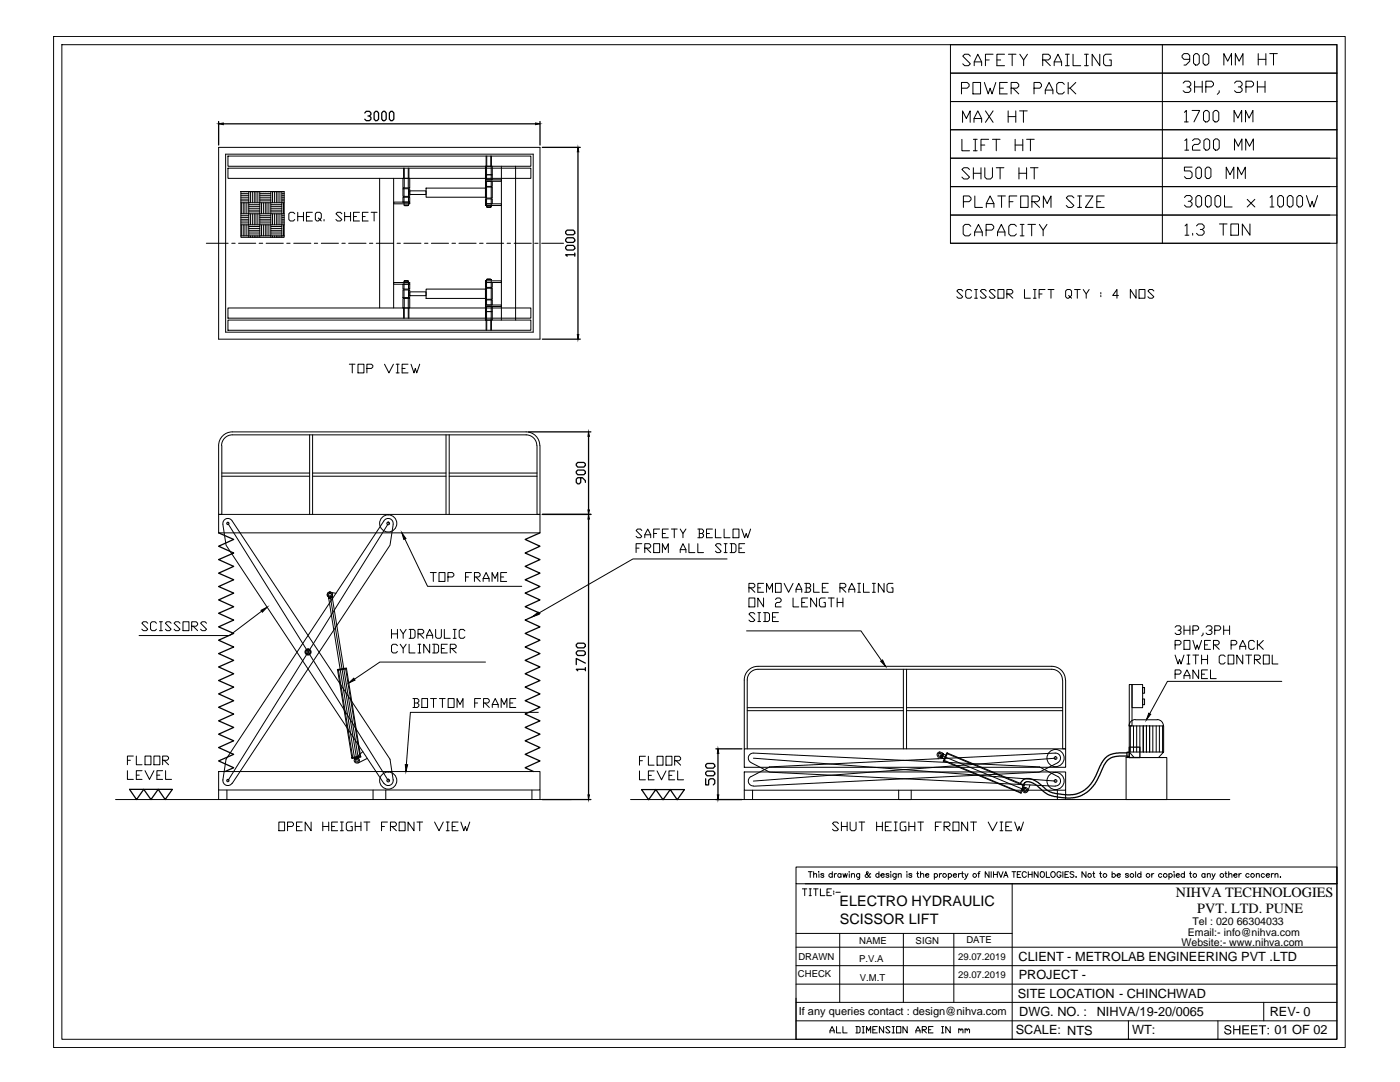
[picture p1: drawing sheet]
<svg xmlns="http://www.w3.org/2000/svg" width="279mm" height="216mm" viewBox="0 0 279 216" stroke-linecap="round" stroke-linejoin="round" font-family="sans-serif">
<!-- layer: 0 -->
<g fill="none" stroke="#000" stroke-width=".2">
<path d="M10.7 7.3h257.8v201.7h-257.8zM12.3 8.9h254.5v198.5h-254.5zM189.7 8.9h77.1v39.6h-77.1zM189.7 14.6h77.1M191.9 17.6h1.1l.4-.4v-.4l-.4-.3h-1.1v2.2M193.7 11.2l-.4-.4h-.8l-.4 .4 1.6 1.5-.4 .4h-.8l-.4-.4M194.2 16.5h1.5v2.2h-1.5zM194.4 13.1v-.8l.7-1.5 .8 1.5v.8M194.4 12.3h1.5M196.5 16.5l.7 2.2 .4-1.1 .4 1.1 .7-2.2M196.7 12h.7M198.2 10.8h-1.5v2.3"/>
<path d="M199 12h.7M199.5 17.6h.8M200.5 10.8h-1.5v2.3h1.5M201 16.5h-1.5v2.2h1.5M201.2 10.8h1.6M201.8 17.6h1.1l.4-.4v-.4l-.4-.3h-1.1v2.2M202 10.8v2.3M202.2 17.6l1.1 1.1M203.5 10.8l.8 1.2v1.1M205 10.8l-.7 1.2M206.4 17.6h1.1l.3-.4v-.4l-.3-.3h-1.1v2.2M208.1 12h1.1l.4-.4v-.4l-.4-.4h-1.1v2.3"/>
<path d="M208.5 12l1.1 1.1M208.6 18.7v-.7l.8-1.5 .7 1.5v.7M208.6 18h1.5M210.4 13.1v-.8l.7-1.5 .8 1.5v.8M210.4 12.3h1.5M212.4 16.8l-.4-.3h-.7l-.4 .3v1.6l.4 .3h.7l.4-.3M212.6 13.1h.8M212.6 10.8h.8M213 10.8v2.3M213.2 16.5v2.2M213.6 17.6l1.1 1.1M214.2 10.8v2.3h1.5"/>
<path d="M214.7 16.5l-1.1 1.1h-.4M216.4 13.1h.8M216.4 10.8h.8M216.8 10.8v2.3M219.5 10.8v2.3l-1.5-2.3v2.3M221.8 10.8h-1.2l-.4 .4v1.5l.4 .4h1.2v-1.1h-.4M232 8.9v39.6M236.1 16.6l.4-.4h.8l.3 .4v.4l-.3 .3h-.4M237.3 17.3l.3 .4v.4l-.3 .3h-.8l-.4-.3M237.4 11.8h-1.1l-.4-.3v-.4l.4-.4h.8l.3 .4v1.1l-.7 .8h-.4M238.2 11.1l.4-.4h.4l.3 .4v1.5l-.3 .4h-.4l-.4-.4zM238.4 16.2v2.2"/>
<path d="M238.4 17.3h1.5M239.9 16.2v2.2M240.1 11.1l.4-.4h.4l.3 .4v1.5l-.3 .4h-.4l-.4-.4zM240.7 17.3h1.1l.4-.3v-.4l-.4-.4h-1.1v2.2M243.3 18.1v.3l-.4 .4M244.2 13v-2.3l.8 1.5 .8-1.5v2.3M246.4 16.6l.3-.4h.8l.4 .4v.4l-.4 .3h-.4M246.5 13v-2.3l.8 1.5 .8-1.5v2.3M247.5 17.3l.4 .4v.4l-.4 .3h-.8l-.3-.3M248.7 17.3h1.1l.4-.3v-.4l-.4-.4h-1.1v2.2M250.9 17.3h1.6M250.9 16.2v2.2"/>
<path d="M251.1 10.7v2.3M251.1 11.8h1.5M252.5 16.2v2.2M252.6 10.7v2.3M253.4 10.7h1.5M254.2 10.7v2.3M43.6 29.4h64.2v38.3h-64.2zM45 30.8h61.4v35.5h-61.4zM45.5 31.1h60.4v2.1h-60.4zM45.5 33.6h60.4v2h-60.4zM48.1 38.2h8.6v9.2h-8.6zM48.1 38.3h8.6"/>
<path d="M48.1 39.7h1.5M48.1 39.4h1.5M48.1 39h1.5M48.1 38.6h1.5M48.2 38.2v.1M48.5 38.2v.1M48.9 38.2v.1M49.3 38.2v.1M49.6 38.2v9.2M50 38.3v2.2M50.4 38.3v2.2M50.7 38.3v2.2"/>
<path d="M51.1 38.3v2.2M51.5 38.3v2.2M51.8 38.2v9.2M51.8 39.7h2.2M51.8 39.4h2.2M51.8 39h2.2M51.8 38.6h2.2M52.2 38.2v.1M52.6 38.2v.1M52.9 38.2v.1M53.3 38.2v.1M53.7 38.2v.1"/>
<path d="M54 38.2v9.2M54.4 38.3v2.2M54.8 38.3v2.2M55.1 38.3v2.2M55.5 38.3v2.2M55.9 38.3v2.2M56.2 38.2v9.2M56.2 39.7h.5M56.2 39.4h.5M56.2 39h.5M56.2 38.6h.5M56.6 38.2v.1"/>
<path d="M75.8 35.6v25.9M78.6 35.6v25.9M80.4 37.7h1.4v1.5h-1.4zM80.4 35.6h1.4v1.9h-1.4zM80.4 39.4h1.4v.9h-1.4zM80.5 33.6v2M80.6 37.7v1.5M80.6 39.4v1.5M80.7 33.6v3.9M81.5 33.6v3.9M81.5 37.7v1.5M81.5 39.4v1.5"/>
<path d="M81.6 33.6v2M81.8 38.1h3.2v.7h-3.2zM85 37.5h11.9v1.9h-11.9zM96.9 37.3h1.3v2.2h-1.3zM96.9 35.9h3.2v.3h-3.2zM96.9 36.2h1.3v1h-1.3zM96.9 34.9h1.3v1h-1.3zM96.9 33.2h1.3v1.7h-1.3zM96.9 39.7h1.3v1h-1.3zM97 31.1v2.1M97.1 33.2v2.7M97.1 36.2v1"/>
<path d="M97.1 37.3v2.2M97.1 39.7v1.6M97.1 31.1v2.1M97.9 31.1v2.1M98 33.2v2.7M98 36.2v1M98 37.3v2.2M98 39.7v1.6M98.1 31.1v2.1M100.1 33.2v30.7M102.9 33.2v30.7M189.7 37.2h77.1"/>
<path d="M189.7 31.6h77.1M189.7 25.9h77.1M189.7 20.3h77.1M192 27.8v2.3h1.5M192.1 24.4v-2.3l.8 1.6 .7-1.6v2.3M193.5 33.8l-.4-.3h-.8l-.3 .3 1.5 1.5-.4 .4h-.8l-.3-.4M194.3 33.5v2.2M194.3 34.6h1.5M194.3 27.8h.7M194.3 30.1h.7M194.4 24.4v-.7l.7-1.6 .8 1.6v.7M194.4 23.7h1.5"/>
<path d="M194.5 39.1v2.3h1.6M194.6 27.8v2.3M195.8 33.5v2.2M195.8 28.9h.7M196.5 33.5v1.8l.4 .4h.8l.4-.4v-1.8M196.7 22.1l1.5 2.3M197.3 27.8h-1.5v2.3M198.1 27.8h1.5M198.2 22.1l-1.5 2.3M198.8 33.5h1.5M198.8 27.8v2.3M199.1 39.1h1.5"/>
<path d="M199.6 33.5v2.2M199.9 39.1v2.3M201.2 22.1v2.3M201.2 23.3h1.5M202.6 28.9h1.5M202.6 27.8v2.3M202.7 22.1v2.3M202.9 39.1h-1.5v2.3M203.4 34.6h1.5M203.4 33.5v2.2M203.5 22.1h1.5M203.7 39.1h1.5v2.3h-1.5z"/>
<path d="M204.1 27.8v2.3M204.2 22.1v2.3M204.9 33.5v2.2M204.9 27.8h1.5M205.6 33.5h1.6M205.6 27.8v2.3M206.4 33.5v2.2M214.3 39.5l-.4-.4h-.7l-.4 .4 1.5 1.5-.4 .4h-.7l-.4-.4M215.1 39.1h.7M215.5 39.1v2.3M216.6 39.1h1.5l-1.5 2.3h1.5M220.4 39.1h-1.5v2.3h1.5"/>
<path d="M236.4 39.4l.4-.4h.7l.4 .4v.4l-.4 .4h-.4M236.4 22.4l.4-.4v2.3M236.4 24.3h.7M236.5 28.1l.3-.4v2.3M236.5 30h.7M237.9 33.3h-1.5v.8h1.1l.4 .4v.7l-.4 .4h-.7l-.4-.4M237.9 22h1.5l-1.1 2.3M238 28.1l.4-.4h.7l.4 .4v.3l-.4 .4h-.7l-.4 .4v.8h1.5M238.7 39.4l.3-.4h.4l.4 .4v1.5l-.4 .4h-.4l-.3-.4zM238.7 33.7l.3-.4h.4l.4 .4v1.5l-.4 .4h-.4l-.3-.4zM240.2 22.4l.4-.4h.3l.4 .4v1.5l-.4 .4h-.3l-.4-.4zM240.3 28.1l.4-.4h.3l.4 .4v1.5l-.4 .4h-.3l-.4-.4z"/>
<path d="M240.5 33.7l.4-.4h.4l.4 .4v1.5l-.4 .4h-.4l-.4-.4zM240.6 39.4l.3-.4h.4l.4 .4v1.5l-.4 .4h-.4l-.3-.4zM242.1 22.4l.4-.4h.4l.3 .4v1.5l-.3 .4h-.4l-.4-.4zM242.2 28.1l.4-.4h.3l.4 .4v1.5l-.4 .4h-.3l-.4-.4zM242.5 39.4l.4-.4h.3l.4 .4v1.5l-.4 .4h-.3l-.4-.4zM244.4 39v2.3h1.5M244.7 35.6v-2.3l.8 1.6 .7-1.6v2.3M246.3 24.3v-2.3l.7 1.6 .8-1.6v2.3M246.4 30v-2.3l.7 1.5 .7-1.5v2.3M247 35.6v-2.3l.8 1.6 .7-1.6v2.3M248.6 24.3v-2.3l.7 1.6 .7-1.6v2.3M248.6 30v-2.3l.8 1.5 .7-1.5v2.3"/>
<path d="M248.9 39.8l1.5 1.5M250.4 39.8l-1.5 1.5M253.5 39.4l.4-.4v2.3M255 39.4l.4-.4h.4l.3 .4v1.5l-.3 .4h-.4l-.4-.4zM256.9 39.4l.4-.4h.4l.3 .4v1.5l-.3 .4h-.4l-.4-.4zM258.8 39.4l.4-.4h.4l.4 .4v1.5l-.4 .4h-.4l-.4-.4zM260.7 39l.8 2.3 .4-1.1 .3 1.1 .8-2.3M41.2 48.5h4.3M46.3 48.5h.6M47.6 48.5h3.4M48.1 40.5h8.6M48.1 42.7h8.6"/>
<path d="M48.1 44.9h8.6M48.1 47.1h8.6M48.1 40.1h1.5M48.1 44.5h1.5M48.1 44.1h1.5M48.1 43.8h1.5M48.1 43.4h1.5M48.1 43h1.5M48.2 40.5v2.2M48.2 44.9v2.2M48.5 40.5v2.2M48.5 44.9v2.2"/>
<path d="M48.9 40.5v2.2M48.9 44.9v2.2M49.3 40.5v2.2M49.3 44.9v2.2M49.6 42.3h2.2M49.6 46.7h2.2M49.6 41.9h2.2M49.6 46.3h2.2M49.6 41.6h2.2M49.6 46h2.2M49.6 41.2h2.2M49.6 45.6h2.2"/>
<path d="M49.6 40.8h2.2M49.6 45.2h2.2M50 42.7v2.2M50 47.1v.3M50.4 42.7v2.2M50.4 47.1v.3M50.7 42.7v2.2M50.7 47.1v.3M51.1 42.7v2.2M51.1 47.1v.3M51.5 42.7v2.2M51.5 47.1v.3"/>
<path d="M51.7 48.5h.7M51.8 40.1h2.2M51.8 44.5h2.2M51.8 44.1h2.2M51.8 43.8h2.2M51.8 43.4h2.2M51.8 43h2.2M52.2 40.5v2.2M52.2 44.9v2.2M52.6 40.5v2.2M52.6 44.9v2.2M52.9 40.5v2.2"/>
<path d="M52.9 44.9v2.2M53.1 48.5h3.4M53.3 40.5v2.2M53.3 44.9v2.2M53.7 40.5v2.2M53.7 44.9v2.2M54 42.3h2.2M54 46.7h2.2M54 41.9h2.2M54 46.3h2.2M54 41.6h2.2M54 46h2.2"/>
<path d="M54 41.2h2.2M54 45.6h2.2M54 40.8h2.2M54 45.2h2.2M54.4 42.7v2.2M54.4 47.1v.3M54.8 42.7v2.2M54.8 47.1v.3M55.1 42.7v2.2M55.1 47.1v.3M55.5 42.7v2.2M55.5 47.1v.3"/>
<path d="M55.9 42.7v2.2M55.9 47.1v.3M56.2 40.1h.5M56.2 44.5h.5M56.2 44.1h.5M56.2 43.8h.5M56.2 43.4h.5M56.2 43h.5M56.6 40.5v2.2M56.6 44.9v2.2M57.2 48.5h.7M58.6 48.5h3.4"/>
<path d="M58.8 42.7l-.3-.3h-.6l-.3 .3v1.1l.3 .3h.6l.3-.3M59.4 42.4v1.7M59.4 43.2h1.2M60.6 42.4v1.7M61.2 43.2h.6M62.3 42.4h-1.1v1.7h1.1M62.7 48.5h.7M63.5 43.5l.3 .3-.3 .3h-.3l-.3-.3v-1.1l.3-.3h.6l.3 .3v.8l-.3 .3 .3 .3M64.1 48.5h3.4M64.7 43.8v.3M68.2 42.7l-.3-.3h-.6l-.3 .3 1.2 1.1-.3 .3h-.6l-.3-.3M68.2 48.5h.7"/>
<path d="M68.8 43.2h1.2M68.8 42.4v1.7M69.6 48.5h3.5M70 42.4v1.7M70.6 43.2h.5M71.7 42.4h-1.1v1.7h1.1M72.3 43.2h.6M73.5 42.4h-1.2v1.7h1.2M73.7 48.5h.7M74.1 42.4h1.2M74.7 42.4v1.7M75.1 48.5h3.4"/>
<path d="M78.6 40.3h3.2v.4h-3.2zM78.6 56.4h3.2v.3h-3.2zM79.2 48.5h.7M80.4 57.9h1.4v1.5h-1.4zM80.4 59.5h1.4v2h-1.4zM80.4 56.7h1.4v1h-1.4zM80.6 48.5h3.4M80.6 40.9h.9l-.1 .1h-.6zM80.6 56.1l.2-.1h.6l.1 .1zM80.6 56.1v1.6M80.6 57.9v1.5M80.7 59.5v4"/>
<path d="M81.5 59.5v4M81.5 56.1v1.6M81.5 57.9v1.5M81.8 58.2h3.2v.8h-3.2zM84.7 48.5h.7M85 57.7h11.9v1.8h-11.9zM86.1 48.5h3.4M90.2 48.5h.7M91.6 48.5h3.4M95.7 48.5h.7M96.9 40.7h3.2v.3h-3.2zM96.9 57.5h1.3v2.2h-1.3z"/>
<path d="M96.9 59.8h1.3v1.1h-1.3zM96.9 56h3.2v.4h-3.2zM96.9 56.4h1.3v.9h-1.3zM97.1 41.3h.9l-.1 .1h-.7zM97.1 55.8l.1-.1 .8 .1zM97.1 55.8v1.5M97.1 57.5v2.2M97.1 59.8v1.1M97.1 48.5h3.4M98 55.8v1.5M98 57.5v2.2M98 59.8v1.1"/>
<path d="M101.2 48.5h.7M102.6 48.5h3.4M106.7 48.5h.7M108.1 48.5h4.4M189.7 48.5h75.7M189.7 42.9h77.1M192.1 58.1l-.3-.3h-.6l-.2 .3 1.1 1.1-.3 .3h-.6l-.2-.3M192.3 40.2h1.1l.4-.3v-.4l-.4-.4h-1.1v2.3M193.7 45.2l-.3-.4h-.8l-.4 .4v1.5l.4 .4h.8l.3-.4M193.9 58.1l-.3-.3h-.6l-.3 .3v1.1l.3 .3h.6l.3-.3M194.5 47.1v-.8l.8-1.5 .7 1.5v.8M194.5 46.3h1.5"/>
<path d="M194.5 57.8h.6M194.5 59.5h.6M194.8 57.8v1.7M196.8 45.9h1.1l.4-.4v-.3l-.4-.4h-1.1v2.3M196.8 41.4v-.8l.8-1.5 .8 1.5v.8M196.8 58.1l-.3-.3h-.6l-.2 .3 1.1 1.1-.3 .3h-.6l-.2-.3M196.8 40.6h1.6M198.6 58.1l-.3-.3h-.6l-.3 .3 1.2 1.1-.3 .3h-.6l-.3-.3M199.1 47.1v-.8l.7-1.5 .8 1.5v.8M199.1 46.3h1.5M199.2 57.8h1.1v1.7h-1.1zM200.9 58.7h.9l.3-.3v-.3l-.3-.3h-.9v1.7"/>
<path d="M201.2 58.7l.9 .8M201.4 40.2h.8M202.8 45.2l-.3-.4h-.8l-.4 .4v1.5l.4 .4h.8l.3-.4M203.6 47.1h.8M203.6 44.8h.8M204 44.8v2.3M204.5 57.8v1.7h1.1M205.1 44.8h1.6M205.9 44.8v2.3M205.9 40.2h1.2l.4-.3v-.4l-.4-.4h-1.2v2.3M206.2 57.8h.6M206.2 59.5h.6"/>
<path d="M206.3 40.2l1.2 1.2M206.5 57.8v1.7M207.4 58.7h.6M207.4 44.8l.8 1.1v1.2M208.2 41.4v-2.3l.8 1.5 .7-1.5v2.3M208.6 57.8h-1.2v1.7M208.9 44.8l-.7 1.1M209.2 57.8h1.1M209.7 57.8v1.7M213.3 59l.3 .2-.3 .3h-.3l-.3-.3v-1.1l.3-.3h.6l.3 .3v.9l-.3 .2 .3 .3M214.4 57.8h1.2M215 57.8v1.7"/>
<path d="M215.1 41.4h.7M216.2 57.8l.6 .9v.8M217.4 57.8l-.6 .9M218.9 40.2h.8M219.7 58.4v.3M219.7 59v.2M223.2 59h-1.1l.8-1.2v1.7M226.7 57.8v1.7l-1.1-1.7v1.7M227.3 57.8h1.2v1.7h-1.2zM230.3 58.1l-.3-.3h-.6l-.3 .3 1.2 1.1-.3 .3h-.6l-.3-.3M236.5 45.1l.4-.4v2.2M236.5 46.9h.8"/>
<path d="M237.5 40.2l.4 .3v.4l-.4 .4h-.7l-.4-.4M238 46.6v.3M238.8 45.1l.4-.4h.7l.4 .4v.4l-.4 .3h-.3M239.9 45.8l.4 .4v.4l-.4 .3h-.7l-.4-.3M243.4 44.7h1.5M244.1 44.7v2.2M245.6 44.7h1.6v2.2h-1.6zM249.5 44.7v2.2l-1.6-2.2v2.2M253.5 41.3h.7M45.5 63.9h60.4v2h-60.4zM45.5 61.5h60.4v2h-60.4zM69.7 72.7h1.2"/>
<path d="M70.3 72.7v1.7M71.4 72.7h1.2v1.7h-1.2zM73.2 73.5h.9l.3-.3v-.3l-.3-.2h-.9v1.7M76.7 72.7l.9 1.7 .9-1.7M79.1 72.7h.6M79.1 74.4h.6M79.4 72.7v1.7M80.2 73.5h.6M80.5 61.5v2M81.4 72.7h-1.2v1.7h1.2M81.6 61.5v2M82 72.7l.6 1.7 .3-.9 .3 .9 .6-1.7"/>
<path d="M96.9 60.9h3.2v.3h-3.2zM96.9 61.2h1.3v1h-1.3zM96.9 62.2h1.3v1.7h-1.3zM97 63.9v2M97.1 61.2v2.7M97.1 63.9v2M97.9 63.9v2M98 61.2v2.7M98.1 63.9v2M44.3 95h17.5M44.3 94.4h17.5M46.4 86.2a2.73 2.73 0 0 0-2.8 2.7v13.7h.7v-13.7"/>
<path d="M46.4 86.8a2.14 2.14 0 0 0-2.2 2.1M46.4 86.2h58.6M46.4 86.8h58.6M61.8 86.8v15.8M62.4 95h26.6M62.4 94.4h26.6M62.4 86.8v15.8M89 86.8v15.8M89.6 95h17.6M89.6 94.4h17.6M89.6 86.8v15.8M105 86.2a2.73 2.73 0 0 1 2.7 2.7"/>
<path d="M105 86.8a2.14 2.14 0 0 1 2.1 2.1M107.2 88.9v13.7h.6v-13.7M43.6 102.6h64.2v3.7h-64.2zM44.5 104.6l.6 4.2 31.5 47.5M45.5 104.5l32 51.3M46.3 103.9a.99 .99 0 0 0-1.2-.4 .99 .99 0 0 0-.6 1.1M46.3 104l31.5 47.5 .7 4.1M65.6 119.2h.1M65.6 119.2l.7 .4M65.6 119.2l5.1 31.9M65.6 119.3h.2M65.7 119.2l-.1 .1"/>
<path d="M65.9 118.7l5.3 33.1M65.9 119.2l-.1 .1M65.9 119.2h.1M65.9 118.2l1.1 .2M66 119.2h.1M66.1 119.2h.1M66.1 119.2l.2-.2 5.1 31.9M66.2 119.2l.1-.1zM66.2 119.1v.1M66.2 119.2h.1M66.3 119.1l-.1 .1M66.3 119.2h-.7"/>
<path d="M76.6 104l-31.5 47.5-.6 4.1M76.6 103.9a.99 .99 0 0 1 1.2-.4 .99 .99 0 0 1 .7 1.1M77.5 104.5l-32 51.3M78.5 104.6l-.7 4.2-31.5 47.5M80.8 107.6l4.5 9.4h18.8M85.9 114.2h1.2M86.5 114.2v1.8M87.6 114.2h1.2v1.8h-1.2zM89.4 115.1h.9l.3-.3v-.3l-.3-.3h-.9v1.8M92.9 115.1h.6M94.1 114.2h-1.2v1.8M94.7 115.1h.8l.3-.3v-.3l-.3-.3h-.8v1.8"/>
<path d="M95 115.1l.8 .9M96.4 116v-.6l.6-1.2 .6 1.2v.6M96.4 115.4h1.2M98.2 116v-1.8l.6 1.2 .5-1.2v1.8M99.9 115.1h.6M101.1 114.2h-1.2v1.8h1.2M126.9 109.4h.6M128.1 105.9l-.3-.3h-.6l-.3 .3 1.2 1.1-.3 .3h-.6l-.3-.3M128.1 108.5h-1.2v1.8M128.7 107.3v-.6l.6-1.1 .6 1.1v.6M128.7 109.4h.9l.3-.3v-.3l-.3-.3h-.9v1.8M128.7 106.7h1.2"/>
<path d="M129 109.4l.9 .9M130.5 108.5h1.1v1.8h-1.1zM130.5 106.5h.5M131.6 105.6h-1.1v1.7M132.2 110.3v-1.8l.6 1.2 .6-1.2v1.8M132.2 106.5h.6M133.4 105.6h-1.2v1.7h1.2M134 105.6h1.2M134.6 105.6v1.7M135.7 105.6l.6 .9v.8M135.7 110.3v-.6l.6-1.2 .6 1.2v.6M135.7 109.7h1.2"/>
<path d="M136.9 105.6l-.6 .9M137.5 108.5v1.8h1.2M139.3 105.6h.8l.3 .3v.3l-.3 .3M139.3 108.5v1.8h1.1M139.6 106.5h.5l.3 .2v.3l-.3 .3h-.8M139.6 105.6v1.7M141 106.5h.6M142.2 105.6h-1.2v1.7h1.2M142.8 105.6v1.7h1.1M143.9 108.8l-.2-.3h-.6l-.3 .3 1.1 1.2-.2 .3h-.6l-.3-.3M144.5 105.6v1.7h1.2M144.5 108.5h.6"/>
<path d="M144.5 110.3h.6M144.8 108.5v1.8M145.1 111.5h-18.8l-18.8 10.9M145.7 108.5h.9l.3 .3v1.2l-.3 .3h-.9M146 108.5v1.8M146.3 105.6h1.2v1.7h-1.2zM147.5 109.4h.5M148 105.6l.6 1.7 .3-.8 .3 .8 .6-1.7M148.6 108.5h-1.1v1.8h1.1M149.5 117.3h.9l.3-.3v-.3l-.3-.3h-.9v1.8M149.5 119.3h1.2v1.8h-1.2zM149.8 117.3l.9 .9"/>
<path d="M151.2 117.3h.6M152.4 116.4h-1.2v1.8h1.2M152.4 119.3v1.8l-1.2-1.8v1.8M153 118.2v-1.8l.6 1.2 .6-1.2v1.8M154.8 116.4h1.1v1.8h-1.1zM154.8 119.6l.3-.3h.5l.3 .3v.3l-.3 .3h-.5l-.3 .3v.6h1.1M156.5 116.4l.9 1.8 .9-1.8M158.3 119.3v1.8h1.1M158.9 118.2v-.6l.5-1.2 .6 1.2v.6M158.9 117.6h1.1M160.6 116.4h.9l.3 .3v.3l-.3 .3M160.9 117.3h.6l.3 .3v.3l-.3 .3h-.9"/>
<path d="M160.9 116.4v1.8M161.2 119.3h-1.2v1.8h1.2M162.4 116.4v1.8h1.1M163 119.3v1.8l-1.2-1.8v1.8M164.1 117.3h.6M164.7 119.3h-.9l-.3 .3v1.2l.3 .3h.9v-.9h-.3M165.3 116.4h-1.2v1.8h1.2M165.3 119.3h1.2M165.9 119.3v1.8M167.1 119.3v1.8M167.6 117.3h.9l.3-.3v-.3l-.3-.3h-.9v1.8M167.9 117.3l.9 .9"/>
<path d="M168.2 119.3v1.8M169.4 118.2v-.6l.6-1.2 .6 1.2v.6M169.4 117.6h1.2M171.2 118.2h.5M171.2 116.4h.5M171.4 116.4v1.8M172.3 116.4v1.8h1.2M174.1 118.2h.6M174.1 116.4h.6M174.4 116.4v1.8M176.4 116.4v1.8l-1.1-1.8v1.8M178.2 116.4h-.9l-.3 .3v1.2l.3 .3h.9v-.9h-.3"/>
<path d="M29.5 124.4l-.3-.3h-.6l-.3 .3 1.2 1.1-.3 .3h-.6l-.3-.3M31.2 124.4l-.3-.3h-.6l-.3 .3v1.1l.3 .3h.6l.3-.3M31.8 124.1h.6M31.8 125.8h.6M32.1 124.1v1.7M34.1 124.4l-.2-.3h-.6l-.3 .3 1.1 1.1-.2 .3h-.6l-.3-.3M35.9 124.4l-.3-.3h-.6l-.3 .3 1.2 1.1-.3 .3h-.6l-.3-.3M36.5 124.1h1.2v1.7h-1.2zM38.3 125h.8l.3-.3v-.3l-.3-.3h-.8v1.7M38.6 125l.8 .8M41.2 124.4l-.3-.3h-.6l-.3 .3 1.2 1.1-.3 .3h-.6l-.3-.3M52.2 121.9l-6.4 4.9h-18"/>
<path d="M67.3 133.6l1.9-.3v.2l-1.8 .3zM67.4 133.8l2.8 17.4M67.5 133.8l2.9 17.4M69 133.5l2.8 17.4M69.2 133.5l2.8 17.4M78.1 125.6v1.8M78.1 126.5h1.2M79.3 128.8l-.3-.2h-.6l-.3 .2v1.2l.3 .3h.6l.3-.3M79.3 125.6v1.8M79.9 125.6l.6 .9v.9M79.9 128.6l.6 .8v.9M81.1 125.6l-.6 .9"/>
<path d="M81.1 128.6l-.6 .8M81.6 125.6h.9l.3 .3v1.2l-.3 .3h-.9M81.6 128.6v1.7h1.2M81.9 125.6v1.8M82.4 139.4h.9l.3 .3v.3l-.3 .3M82.7 139.4v1.8M83.4 126.5h.9l.3-.3v-.3l-.3-.3h-.9v1.8M83.4 128.6h.6M83.4 130.3h.6M83.7 126.5l.9 .9M83.7 128.6v1.7M84.2 139.4h1.1v1.8h-1.1z"/>
<path d="M85.2 127.4v-.6l.6-1.2 .5 1.2v.6M85.2 126.8h1.1M85.8 128.6v1.7l-1.2-1.7v1.7M85.9 139.4h1.2M86.3 128.6h.9l.3 .2v1.2l-.3 .3h-.9M86.5 139.4v1.8M86.6 128.6v1.7M86.9 125.6v1.5l.3 .3h.6l.3-.3v-1.5M87.7 139.4h1.1M88.1 129.4h.6M88.3 139.4v1.8M88.7 125.6v1.8h1.2"/>
<path d="M89.3 128.6h-1.2v1.7h1.2M89.4 139.4h1.2v1.8h-1.2zM89.9 129.4h.8l.3-.3v-.3l-.3-.2h-.8v1.7M90.2 129.4l.8 .9M90.5 125.6h.5M90.5 127.4h.5M90.7 125.6v1.8M92.8 125.9l-.3-.3h-.6l-.3 .3v1.2l.3 .3h.6l.3-.3M95.9 139.4h-1.2v1.8M96.9 132.1h-21.1l-5.1 3.4M102.9 139.4h-1.1v1.8h1.1M149 125.9h22.8l4.1 5.9"/>
<path d="M150.7 122.5l-.3-.3h-.6l-.3 .3 1.2 1.2-.3 .3h-.6l-.3-.3M151.2 122.2h.6M151.2 124h.6M151.5 122.2v1.8M152.4 122.2h.9l.3 .3v1.2l-.3 .3h-.9M152.7 122.2v1.8M154.2 123.1h.6M155.3 122.2h-1.1v1.8h1.1M160 120.2h.6M167.1 120.2h1.1M180.3 133.5v15.9M180.9 133.5v15.9"/>
<path d="M212 135.7a2.14 2.14 0 0 0-2.1-2.2h-58.6a2.14 2.14 0 0 0-2.2 2.2v13.7M212.1 135.7v13.7h.6v-13.7M212.6 135.7a2.73 2.73 0 0 0-2.7-2.7h-58.6a2.73 2.73 0 0 0-2.8 2.7v13.7M225.4 136.6h.5v8.3h-.5zM225.9 136.6h2.1v4.6h-2.1zM228 137.2h.4v1.1h-.4zM228 139.5h.4v1.1h-.4zM234.5 125.2l.3-.3h.6l.3 .3v.3l-.3 .3h-.3M234.5 128.7h.9l.3-.3v-.3l-.3-.3h-.9v1.8M234.5 130.7l.6 1.8 .3-.9 .3 .9 .6-1.8M234.5 134.5h.9l.3-.3v-.3l-.3-.2h-.9v1.7M235.4 125.8l.3 .2v.3l-.3 .3h-.6l-.3-.3"/>
<path d="M236.3 127.8h1.2v1.8h-1.2zM236.3 135.4v-.6l.6-1.1 .6 1.1v.6M236.3 124.9v1.7M236.3 125.8h1.2M236.3 134.8h1.2M236.9 130.7h.6M236.9 132.5h.6M237.2 130.7v1.8M237.5 124.9v1.7M238.1 125.8h.8l.3-.3v-.3l-.3-.3h-.8v1.7M238.1 127.8l.5 1.8 .3-.9 .3 .9 .6-1.8M238.1 130.7h1.1"/>
<path d="M238.6 130.7v1.8M239.2 133.7v1.7l-1.1-1.7v1.7M239.8 130.7v1.8M239.8 131.6h1.2M239.8 134.5h.6M240.1 126.3v.3l-.3 .3M240.4 128.7h.6M240.7 125.2l.3-.3h.6l.3 .3v.3l-.3 .3h-.3M241 133.7h-1.2v1.7h1.2M241 130.7v1.8M241.6 125.8l.3 .2v.3l-.3 .3h-.6l-.3-.3M241.6 127.8h-1.2v1.8h1.2"/>
<path d="M241.6 133.7v1.7h1.1M242.2 128.7h.8l.3-.3v-.3l-.3-.3h-.8v1.8M242.4 125.8h.9l.3-.3v-.3l-.3-.3h-.9v1.7M242.4 128.7l.9 .9M244.2 125.8h1.2M244.2 124.9v1.7M244.5 131l-.3-.3h-.6l-.3 .3v1.2l.3 .3h.6l.3-.3M245.1 130.7h1.1v1.8h-1.1zM245.4 124.9v1.7M245.7 128.7h.8l.3-.3v-.3l-.3-.3h-.8v1.8M247.4 129.6v-.6l.6-1.2 .6 1.2v.6M247.4 129h1.2"/>
<path d="M248 130.7v1.8l-1.2-1.8v1.8M248.6 130.7h1.2M249.2 130.7v1.8M250.3 128.1l-.2-.3h-.6l-.3 .3v1.2l.3 .3h.6l.2-.3M250.3 131.6h.9l.3-.3v-.3l-.3-.3h-.9v1.8M250.6 131.6l.9 .9M250.9 127.8v1.8M251.2 128.7l.9 .9M252.1 127.8l-.9 .9h-.3M252.1 130.7h1.2v1.8h-1.2zM253.9 130.7v1.8h1.1M255.8 136h-22.8l-3.6 6.4"/>
<path d="M23.1 159.5h90.9M25.4 153.8v1.7h1.2M25.4 151.7h.6M26.6 150.9h-1.2v1.7M27.2 150.9v1.7h1.1M27.2 154.7h.6M28.3 153.8h-1.1v1.7h1.1M28.9 150.9h1.2v1.7h-1.2zM28.9 153.8l.9 1.7 .9-1.7M30.7 150.9h1.2v1.7h-1.2zM31.3 154.7h.6M32.5 151.7h.8l.3-.3v-.3l-.3-.2h-.8v1.7"/>
<path d="M32.5 153.8h-1.2v1.7h1.2M32.8 151.7l.8 .9M33 153.8v1.7h1.2M43.6 154h64.2v3.6h-64.2zM43.6 157.7v1.8M44.5 155.6a.99 .99 0 0 0 .6 1.1 .99 .99 0 0 0 1.2-.4M45.3 157.7v1.8M70.2 151.2l1.8-.3v.2l-1.8 .3zM70.8 151.4h.1M70.8 151.2v.2M70.8 151.2v.1M70.9 151.2l-.1 .1"/>
<path d="M70.9 151.2l-.1 .2 .1-.2M70.9 151.3h.1M70.9 151.2h.1M71.1 151.2h.1M71.3 151.2h-.1M71.4 151.2h-.1M71.4 151.2h.1M71.4 151.2l.1 .1M71.5 151.2v.1M71.5 151.3h.1M72.4 150l-1.5 1.3v-.1M73.3 151.3l-1.9 1"/>
<path d="M74.5 157.7v1.8M77 157.7v1.8M78.5 155.6a.99 .99 0 0 1-.7 1.1 .99 .99 0 0 1-1.2-.4M82.7 140.3h.6l.3 .3v.3l-.3 .3h-.9M91.2 141.2v-1.8l.6 1.2 .6-1.2v1.8M94.7 140.3h.6M96.5 140.3h.9l.2-.3v-.3l-.2-.3h-.9v1.8M96.8 140.3l.8 .9M98.2 141.2v-.6l.6-1.2 .6 1.2v.6M98.2 140.6h1.2M100 141.2v-1.8l.6 1.2 .6-1.2v1.8M101.8 140.3h.5"/>
<path d="M106.2 157.7v1.8M107.4 142.1h-25.5l-.8 10.5M107.8 157.7v1.8M125.8 159.5h119.6M127.6 153.8v1.8h1.2M127.6 151.8h.6M128.8 150.9h-1.2v1.8M129.4 150.9v1.8h1.1M129.4 154.7h.6M130.5 153.8h-1.1v1.8h1.1M131.1 150.9h1.2v1.8h-1.2zM131.1 153.8l.9 1.8 .9-1.8"/>
<path d="M132.9 150.9h1.2v1.8h-1.2zM133.5 154.7h.6M134.6 151.8h.9l.3-.3v-.3l-.3-.3h-.9v1.8M134.6 153.8h-1.1v1.8h1.1M134.9 151.8l.9 .9M135.2 153.8v1.8h1.2M148.5 154h64.2v3.7h-64.2zM148.5 149.4h64.2v3.7h-64.2zM148.5 157.7v1.8M149.1 141.8h31.2M149.1 141.2h31.2M149.9 152.1a.99 .99 0 0 1-.5-1.1 .99 .99 0 0 1 1-.7l57 2.7 3.7 2"/>
<path d="M149.9 152.2l3.7 1.9 57 2.8M150.2 157.7v1.8M150.4 151.3l60.3 4.6M179.4 157.7v1.8M180.9 141.8h31.2M180.9 141.2h31.2M181.8 157.7v1.8M187.2 151.4h.1M187.6 150.6l17 7.1M187.8 151.1h.1M187.8 151.1l.7 .3M187.9 151h.1"/>
<path d="M187.9 151v.1l.1-.1M187.9 151.1h.1M188 150.9h.1M188.1 150.4h.1M188.1 150.8h.1M188.1 150.9h.1M188.1 150.9l-.2 .2 .1-.2M188.1 150.9h-.1M188.1 150.4l.7 .3M188.1 150.7h.1M188.1 150.7v.1M188.2 150.4l-.1 .1"/>
<path d="M188.2 150.5v.1M188.2 150.5l-.3 .6M188.5 151.8l15.2 6.3M189 150.2h.1l-.7 1.7h-.2zM189 150.4l15.2 6.3M189.1 150.3l15.4 6.4-.7 1.6-15.4-6.4M204.1 156.5v1.2M204.3 156.6l-.7 1.6M205.6 156.6l-.5 1.2M210.7 151.3l-60.3 4.6M211 157.7v1.8M211.1 152.1a1 1 0 0 0 .5-1.1 1 1 0 0 0-1-.7l-57 2.7-3.7 2a.99 .99 0 0 0-.5 1.1 .99 .99 0 0 0 1 .7"/>
<path d="M211.1 155a.99 .99 0 0 1 .5 1.1 .99 .99 0 0 1-1 .7M211.1 152.2l-3.7 1.9-57 2.8M212.7 157.7v1.8M224.7 151.2h8.2v8.3h-8.2zM225.4 150.1h6.8l-1 1.1M225.4 144.9v5.2M225.4 144.9h6.8v5.2M225.4 150.1l.9 1.1M225.4 151.2h6.8M225.6 144.9v5.2M226.2 144.9v5.2M226.6 143.6a1.25 1.25 0 0 0-1.3 1.2"/>
<path d="M226.6 143.6h4.4M226.9 144.9v5.2M227.5 144.9v5.2M228.2 150.1v-5.2v5.2M228.8 150.1v-5.2v5.2M229.4 150.1v-5.2v5.2M230.1 144.9v5.2M230.7 144.9v5.2M230.9 143.6a1.25 1.25 0 0 1 1.3 1.2M231.4 144.9v5.2M232 144.9v5.2M55.7 164h1.1v1.8h-1.1z"/>
<path d="M57.4 164.9h.9l.3-.3v-.3l-.3-.3h-.9v1.8M59.2 164.9h.6M60.3 164h-1.1v1.8h1.1M62.1 164v1.8l-1.2-1.8v1.8M64.4 164.9h1.2M64.4 164v1.8M65.6 164v1.8M66.2 164.9h.6M67.4 164h-1.2v1.8h1.2M67.9 165.8h.6M67.9 164h.6M68.2 164v1.8"/>
<path d="M70.3 164h-.9l-.3 .3v1.2l.3 .3h.9v-.9h-.3M70.9 164.9h1.1M70.9 164v1.8M72 164v1.8M72.6 164h1.2M73.2 164v1.8M76.1 164.9h.6M77.3 164h-1.2v1.8M77.9 164.9h.9l.3-.3v-.3l-.3-.3h-.9v1.8M78.2 164.9l.9 .9M79.7 164h1.1v1.8h-1.1zM82.6 164v1.8l-1.2-1.8v1.8"/>
<path d="M83.2 164h1.2M83.8 164v1.8M86.7 164l.9 1.8 .9-1.8M89.1 165.8h.5M89.1 164h.5M89.4 164v1.8M90.2 164.9h.6M91.4 164h-1.2v1.8h1.2M92 164l.6 1.8 .3-.9 .3 .9 .6-1.8M158.9 173h107.9v3.3h-107.9zM160.1 177.4h.9M160.6 177.4v1.3"/>
<path d="M160.7 176.3h106.1M161.3 173.9h.8M161.5 177.4h.4M161.5 178.7h.4M161.7 173.9v1.2M161.7 177.4v1.3M162.4 174.5l.2-.2 .3 .1 .1 .7M162.4 173.9v1.2M162.4 177.4h.9M162.8 177.4v1.3M163.4 174h.1zM163.4 174.4v.7"/>
<path d="M163.7 177.4v1.3h.9M164.4 174.5l-.2-.2-.3 .1v.2l.5 .1v.2l-.2 .2-.4-.2M165 178h.5M165.9 177.4h-.9v1.3h.9M166.1 174.5a.38 .38 0 0 0-.6-.1 .38 .38 0 0 0 0 .6 .38 .38 0 0 0 .6-.1M166.1 173.9v1.2M166.4 177.8v.2M166.4 178.3v.2M166.5 174.3v.8M166.8 178h.9M166.9 174.3l-.2 .1-.2 .2M167.3 164.3l-.3-.3h-.6l-.3 .3 1.2 1.2-.3 .3h-.6l-.3-.3"/>
<path d="M167.8 174.5a.36 .36 0 0 0-.5-.1 .36 .36 0 0 0 0 .6 .36 .36 0 0 0 .5-.1M167.8 174.3v.8M167.9 164.9h1.2M167.9 164v1.8M168.2 174.3l.2 .8 .3-.8 .2 .8 .2-.8M169.1 164v1.8M169.4 174h.1M169.5 174.4v.7M169.7 164v1.5l.3 .3h.5l.3-.3v-1.5M169.9 174.5l.3-.2 .3 .1v.7M169.9 174.3v.8M171.4 164h1.2"/>
<path d="M171.6 174.3l-.1 1-.4 .1M171.6 174.5a.36 .36 0 0 0-.6-.1 .36 .36 0 0 0 0 .6 .36 .36 0 0 0 .6-.1M172 164v1.8M173.8 174.4l-.2-.1a.71 .71 0 0 1-.9 .7v-.4l.6-.4-.2-.3-.2 .2 .1 .3 .5 .6 .2 .1 .1-.2M174.9 164.9h1.2M174.9 164v1.8M175.4 174.5a.36 .36 0 0 0-.5-.1 .36 .36 0 0 0 0 .6 .36 .36 0 0 0 .5-.1M175.4 173.9v1.2M175.8 174.6h.7a.36 .36 0 0 0-.6-.2 .36 .36 0 0 0 .1 .6l.3 .1 .2-.2M176.1 164v1.8M176.7 164.9h.6M177.4 174.5l-.2-.2-.3 .1v.2l.5 .1v.2l-.2 .2-.4-.2"/>
<path d="M177.7 174h.1M177.8 174.4v.7M177.9 164h-1.2v1.8h1.2M178.5 165.8h.6M178.5 164h.6M178.8 164v1.8M178.8 174.3v.9l-.1 .2h-.4M178.8 174.5a.38 .38 0 0 0-.5-.1 .38 .38 0 0 0 0 .6 .38 .38 0 0 0 .5-.1M179.3 174.5l.3-.2 .2 .1 .1 .7M179.3 174.3v.8M180.8 164h-.9l-.3 .3v1.2l.3 .3h.9v-.9h-.3M181 174h.1"/>
<path d="M181 174.4v.7M181.4 164.9h1.2M181.4 164v1.8M182 174.5l-.2-.2-.4 .1v.2l.5 .1 .1 .2-.2 .2-.4-.2M182.6 164v1.8M183 174.3h.3M183.1 173.9v1l.3 .2M183.2 164h1.1M183.7 174.5l.3-.2 .3 .1v.7M183.7 173.9v1.2M183.8 164v1.8M184.7 174.6l.7-.1a.35 .35 0 0 0-.6-.1 .35 .35 0 0 0 0 .6 .35 .35 0 0 0 .6-.1"/>
<path d="M186.5 174.5a.36 .36 0 0 1 .5-.1 .36 .36 0 0 1 0 .6 .36 .36 0 0 1-.5-.1M186.5 174.3v1.2M186.7 164.9h.6M187.5 174.3v.8M187.9 164h-1.2v1.8M187.9 174.3l-.3 .1-.1 .2M188.4 164.9h.9l.3-.3v-.3l-.3-.3h-.9v1.8M188.7 164.9l.9 .9M189.3 174.5a.36 .36 0 0 1 .5-.1 .36 .36 0 0 1 0 .6 .36 .36 0 0 1-.5-.1M189.3 174.3v1.2M190.2 164h1.2v1.8h-1.2zM190.2 174.6h.7a.36 .36 0 0 0-.5-.2 .36 .36 0 0 0-.2 .5 .36 .36 0 0 0 .6 .1l.1-.1"/>
<path d="M191.3 174.3v.8M191.7 174.3l-.2 .1-.2 .2M191.9 174.3h.4M192.1 173.9v1l.2 .2M192.6 174.3l.3 .8 .3-.8M192.9 175.1l-.4 .4M193.1 164v1.8l-1.2-1.8v1.8M193.7 164h1.2M194.3 164v1.8M195.1 174.3h.4M195.6 173.9l-.2 .1-.1 1.1M197.2 164l.9 1.8 .9-1.8"/>
<path d="M197.4 173.9v1.2l-.8-1.2v1.2M197.8 173.9v1.2M198.3 173.9v1.2M198.3 174.5h.7M199 173.9v1.2M199.3 173.9l.5 1.2 .4-1.2M199.6 165.8h.5M199.6 164h.5M199.8 164v1.8M200.3 175.1l.4-1.2 .5 1.2M200.4 174.7h.6M200.7 164.9h.6"/>
<path d="M201.9 164h-1.2v1.8h1.2M202 173.9h.7M202 176.3v31.1M202.3 173.9v1.2M202.5 164l.6 1.8 .3-.9 .3 .9 .5-1.8M203 174.5h.4M203.7 173.9h-.7v1.2h.7M204.8 174.2a.53 .53 0 0 0-.8 0 .53 .53 0 0 0 .2 .8l.3 .1 .3-.3M205.2 174.5h.8M205.2 173.9v1.2M206 173.9v1.2M207.2 173.9v1.2l-.8-1.2v1.2"/>
<path d="M207.7 174.1a.51 .51 0 0 1 .7 0 .51 .51 0 0 1 0 .7 .46 .46 0 0 1-.7 .2 .46 .46 0 0 1-.1-.6zM208.8 173.9v1.2h.7M209.8 174.1a.52 .52 0 0 1 .8 .4 .52 .52 0 0 1-.7 .5l-.2-.4zM211.7 174.2v-.1a.51 .51 0 0 0-.7 0 .51 .51 0 0 0 0 .7l.2 .3h.3l.2-.3v-.2h-.2M212.1 173.9v1.2M212.5 174.5h.5M213.3 173.9h-.8v1.2h.8M214.3 174.1l-.2-.2-.5 .2v.3l.7 .3v.2l-.2 .2-.5-.2M214.7 175h.1zM216.7 173.9v1.2l-.8-1.2v1.2M218.1 174.3h.4M218.3 173.9v1l.2 .2"/>
<path d="M219.4 174.3h.4M219.6 173.9v1l.3 .2M221.9 174.5a.38 .38 0 0 1 .6-.1 .38 .38 0 0 1 0 .6 .38 .38 0 0 1-.6-.1M221.9 173.9v1.2M222.9 174.6h.7a.36 .36 0 0 0-.6-.2 .36 .36 0 0 0 .1 .6l.3 .1 .2-.2M225.2 174.5l-.2-.2-.4 .1v.2l.6 .1v.2l-.2 .2-.4-.2M226.6 173.9v1.2M227.7 174.5a.38 .38 0 0 0-.6-.1 .38 .38 0 0 0 0 .6 .38 .38 0 0 0 .6-.1M227.7 173.9v1.2M229.9 174.3v.8M230.3 174.3l-.3 .1-.1 .2M231.8 174.5a.36 .36 0 0 0-.5-.1 .36 .36 0 0 0 0 .6 .36 .36 0 0 0 .5-.1"/>
<path d="M233.3 174.5a.38 .38 0 0 1 .5-.1 .38 .38 0 0 1 0 .6 .38 .38 0 0 1-.5-.1M233.3 174.3v1.2M234.3 174h.1zM234.3 174.4v.7M234.7 174.6l.7-.1a.35 .35 0 0 0-.6-.1 .35 .35 0 0 0 0 .6 .35 .35 0 0 0 .6-.1M236.4 174.5a.38 .38 0 0 0-.6-.1 .38 .38 0 0 0 0 .6 .38 .38 0 0 0 .6-.1M236.4 173.9v1.2M237.4 174.3h.4M237.6 173.9v1l.2 .2M240.5 174.5a.36 .36 0 0 0-.5-.1 .36 .36 0 0 0 0 .6 .36 .36 0 0 0 .5-.1M240.5 174.3v.8M240.9 174.5l.3-.2 .3 .1v.7"/>
<path d="M240.9 174.3v.8M241.9 174.3l.3 .8 .3-.8M242.2 175.1l-.4 .4M244.5 174.3h.3M244.6 173.9v1l.3 .2M245.2 174.5l.3-.2 .3 .1 .1 .7M245.2 173.9v1.2M246.2 174.6l.7-.1a.35 .35 0 0 0-.6-.1 .35 .35 0 0 0 0 .6 .35 .35 0 0 0 .6-.1M247.3 174.3v.8M247.7 174.3l-.3 .1-.1 .2M249.3 174.5a.38 .38 0 0 0-.6-.1 .38 .38 0 0 0 0 .6 .38 .38 0 0 0 .6-.1M250.7 174.5l.3-.2 .3 .1v.7"/>
<path d="M250.7 174.3v.8M252.3 174.5a.36 .36 0 0 0-.5-.1 .36 .36 0 0 0 0 .6 .36 .36 0 0 0 .5-.1M252.7 174.6h.7a.36 .36 0 0 0-.6-.2 .36 .36 0 0 0 0 .6l.3 .1 .3-.2M253.7 174.3v.8M254.2 174.3l-.3 .1-.2 .2M254.5 174.5l.2-.2 .3 .1v.7M254.5 174.3v.8M255.5 175h.1zM266.8 173v34.4h-107.9v-31.1M158.9 196.4h107.9M158.9 192.7h107.9M158.9 189h107.9"/>
<path d="M158.9 186.3h43.1M167.6 186.3v13.7M180.3 186.3v13.7M190.4 186.3v13.7M158.9 200h107.9M158.9 203.7h107.9M165.6 206.1v-.4l.5-.9 .4 .9v.4M165.6 205.7h.9M166.9 204.8v1.3h.9M168.2 204.8v1.3h.9M170.8 204.8h.6l.2 .2v.9l-.2 .2h-.6M171 204.8v1.3"/>
<path d="M172.1 204.8h.4M172.1 206.1h.4M172.3 204.8v1.3M172.9 206.1v-1.3l.4 .9 .5-.9v1.3M174.2 205.5h.5M175.1 204.8h-.9v1.3h.9M176.3 204.8v1.3l-.8-1.3v1.3M177.6 205l-.2-.2h-.4l-.2 .2 .8 .9-.2 .2h-.4l-.2-.2M178 204.8h.5M178 206.1h.5M178.3 204.8v1.3M178.9 204.8h.9v1.3h-.9z"/>
<path d="M181 204.8v1.3l-.8-1.3v1.3M182.8 206.1v-.4l.4-.9 .4 .9v.4M182.8 205.7h.8M184.1 205.5h.6l.2-.5-.2-.2h-.6v1.3M184.3 205.5l.6 .6M185.3 205.5h.5M186.2 204.8h-.9v1.3h.9M187.9 204.8h.4M187.9 206.1h.4M188.1 204.8v1.3M189.6 204.8v1.3l-.8-1.3v1.3M191.3 205.5l.2-.2 .3 .4"/>
<path d="M191.3 205.3v.8M191.8 205.5l.2-.2 .2 .2v.6M192.6 205.5l.2-.2 .2 .4M192.6 205.3v.8M193 205.5l.3-.2 .2 .2v.6M225.2 203.7v3.7M243.1 203.7v3.7M252.2 200v3.7"/>
<circle cx="45.5" cy="104.4" r=".23"/>
<circle cx="65.8" cy="118.7" r=".53"/>
<circle cx="65.8" cy="118.7" r=".32"/>
<circle cx="77.5" cy="104.4" r="1.71"/>
<circle cx="77.5" cy="104.4" r=".28"/>
<circle cx="61.5" cy="130.1" r=".61"/>
<circle cx="61.5" cy="130.1" r=".49"/>
<circle cx="61.5" cy="130.1" r=".4"/>
<circle cx="45.5" cy="155.8" r=".23"/>
<circle cx="71.2" cy="151.7" r=".53"/>
<circle cx="71.2" cy="151.7" r=".32"/>
<circle cx="77.5" cy="155.8" r=".28"/>
<circle cx="77.5" cy="155.8" r="1.71"/>
<circle cx="187.5" cy="150.6" r=".32"/>
<circle cx="187.5" cy="150.6" r=".53"/>
<circle cx="204.6" cy="157.7" r=".32"/>
<circle cx="204.6" cy="157.7" r=".53"/>
<circle cx="210.7" cy="151.3" r=".28"/>
<circle cx="210.7" cy="155.8" r=".28"/>
<circle cx="210.7" cy="151.3" r="1.71"/>
<circle cx="210.7" cy="155.8" r="1.71"/>
<circle cx="188.5" cy="174.7" r=".37"/>
<circle cx="194.5" cy="174.7" r=".37"/>
<circle cx="217.5" cy="174.7" r=".37"/>
<circle cx="220.5" cy="174.7" r=".37"/>
<circle cx="225.9" cy="174.7" r=".39"/>
<circle cx="229.1" cy="174.7" r=".39"/>
<circle cx="232.5" cy="174.7" r=".38"/>
<circle cx="238.4" cy="174.7" r=".37"/>
<circle cx="243.8" cy="174.7" r=".39"/>
<circle cx="250" cy="174.7" r=".37"/>
</g>
<g fill="none" stroke="#000" stroke-width=".25">
<path d="M43.6 24.2v4.7M44.6 24.7h62.3M72.8 22.5l.3-.3h.6l.3 .3v.3l-.3 .3h-.3M73.7 23.1l.3 .3v.4l-.3 .3h-.6l-.3-.3M75 22.2h.3l.3 .3v1.3l-.3 .3h-.3l-.3-.3v-1.3zM76.5 22.2h.3l.3 .3v1.3l-.3 .3h-.3l-.3-.3v-1.3zM78 22.2h.3l.3 .3v1.3l-.3 .3h-.3l-.3-.3v-1.3zM107.8 24.2v4.7M108.2 29.4h7.6M115.3 30.3v36.4M112.9 46.2l.3-.3h1.2l.3 .3v.4l-.3 .2h-1.2l-.3-.2zM113.2 49h1.2l.3 .3v.3l-.3 .3h-1.2l-.3-.3v-.3z"/>
<path d="M113.2 47.4h1.2l.3 .4v.3l-.3 .3h-1.2l-.3-.3v-.3zM114.7 50.8h-1.8l.3 .3M114.7 50.5v.6M108.2 67.7h7.6M105.5 86.2h12.4M115 94.1l.3-.3h1.2l.3 .3v.3l-.3 .3h-1.2l-.3-.3zM115.3 92.3h1.2l.3 .3v.3l-.3 .3h-1.2l-.3-.3v-.3zM115.9 95.3v1l-.3 .2h-.3l-.3-.2v-.7l.3-.3h.9l.6 .6v.4M117.5 87.1v14.7M43.6 106.3l3 1.3-3 1.4 3 1.3-3 1.4 3 1.3-3 1.4 3 1.3-3 1.3 3 1.3-3 1.4 3 1.4-3 1.3 3 1.3-3 1.4 3 1.3-3 1.3 3 1.4-3 1.3 3 1.4-3 1.3 3 1.3-3 1.4 3 1.3-3 1.4 3 1.3-3 1.3 3 1.4-3 1.3 3 1.3-3 1.4 3 1.3-3 1.4 3 1.3-3 1.3 3 1.4-1.7 .8M107.8 106.3l-3 1.3 3 1.4-3 1.3 3 1.4-3 1.3 3 1.4-3 1.3 3 1.3-3 1.3 3 1.4-3 1.4 3 1.3-3 1.3 3 1.4-3 1.3 3 1.3-3 1.4 3 1.3-3 1.4 3 1.3-3 1.3 3 1.4-3 1.3 3 1.4-3 1.3 3 1.3-3 1.4 3 1.3-3 1.3 3 1.4-3 1.3 3 1.4-3 1.3 3 1.3-3 1.4 1.7 .8M108.2 102.6h9.7"/>
<path d="M117.5 103.6v55M115.3 129.9h1.2l.3 .3v.3l-.3 .3h-1.2l-.3-.3v-.3zM115.3 128.3h1.2l.3 .3v.3l-.3 .4h-1.2l-.3-.4v-.3zM116.8 133.5h-1.8l.3 .3M116.8 132.3l-1.8-.9v1.2M116.8 133.2v.6M25.9 157.5h2.8l-1.5 2zM28.7 157.5h2.9l-1.5 2zM31.6 157.5h2.8l-1.4 2zM108.2 159.5h9.7M128 157.6h2.9l-1.5 2zM130.9 157.6h2.9l-1.5 2z"/>
<path d="M133.8 157.6h2.8l-1.4 2zM140.8 155.4v1.2h.6v-.9l.4-.3h.6l.2 .3v.6l-.2 .3M140.8 154.2l.3-.3h1.3l.2 .3v.3l-.2 .3h-1.3l-.3-.3zM140.8 152.6l.3-.3h1.3l.2 .3v.3l-.2 .4h-1.3l-.3-.4zM142.9 159.5h5.2M142.9 149.4h5.2M143.3 150.4v8.2M224.9 150.1h.5v.8h-.5zM224.9 150.9h-2.3l-.7 .3-.8 .4-.7 1-1.5 3.1-.8 1.2-1.2 1.2-1.9 .9-2 .2-2.6-.3-1.4-.4-2-1.7-1.2-.7-1-.1-.6 .6M224.9 150.2l-2.6 .2-1.3 .5-1.1 1.3-1.2 2.6-1 1.6-1.2 1.2-1.5 .8-2 .2-3-.4-1.1-.6-1.7-1.4-1.5-.8h-1.1l-.9 .8M225.4 149.1h2.1v2.1h-2.1z"/>
</g>
<g fill="#000" stroke="#000" stroke-width=".2">
<path d="M43.6 24.7l1-.2v.4zM106.9 24.5l.9 .2-.9 .2zM115.3 29.4l.2 .9h-.3zM115.2 66.7h.3l-.2 1zM117.5 86.2l.1 .9h-.3zM80.2 106.3l.8 1.2-.4 .1zM117.3 101.8h.3l-.1 .8zM117.5 102.6l.1 1h-.3zM52.1 121.8l1.2-.7-.9 1.1zM69.6 136.3l1-1 .3 .4zM106.3 123l1.1-.8 .2 .4zM175.8 131.9l.3-.2 .6 1.3z"/>
<path d="M80.9 152.6h.5l-.4 1.4zM117.3 158.6h.3l-.1 .9zM143.2 158.6h.3l-.2 .9zM143.3 149.4l.2 1h-.3zM229.3 142.3l.3 .2-.8 1.1z"/>
</g>
<g fill="#000">
<path d="M244.5 204.8l.3-.3h.4l.4 .3 .1 .3h-.2l-.2-.3h-.4a.28 .28 0 0 0-.3 .3 .28 .28 0 0 0 .4 .2l.7 .3 .1 .3-.2 .4-.9 .1-.4-.5v-.1h.2l.2 .3 .4 .1a.34 .34 0 0 0 .4-.3 .34 .34 0 0 0-.4-.3l-.7-.3zM246.1 204.6h.2v.7h1v-.7h.3v1.8h-.3v-.8h-1v.8h-.2zM247.9 204.6h1.4v.2h-1.1v.5h1v.3h-1v.6h1.1v.2h-1.4zM249.7 204.6h1.3v.2h-1.1v.5h1v.3h-1v.6h1.1v.2h-1.3zM251.2 204.6h1.5v.2h-.6v1.6h-.3v-1.6h-.6z"/>
<path d="M253 205.1h.2v.2h-.2zM253 206.1h.2v.3h-.2z"/>
</g>
<g font-size="2.9">
<text x="167.5" y="180.9">ELECTRO HYDRAULIC</text>
<text x="167.6" y="184.4">SCISSOR LIFT</text>
</g>
<g font-size="2.8">
<text x="234.7" y="179">NIHVA TECHNOLOGIES</text>
<text x="238.9" y="182.2">PVT. LTD. PUNE</text>
</g>
<g font-size="2.5">
<text x="203.3" y="191.8">CLIENT - METROLAB ENGINEERING PVT .LTD</text>
<text x="203.3" y="195.4">PROJECT -</text>
<text x="203.1" y="199.1">SITE LOCATION - CHINCHWAD</text>
<text x="203.4" y="202.7">DWG. NO. :</text>
<text x="218.9" y="202.7">NIHVA/19-20/0065</text>
<text x="253.4" y="202.7">REV- 0</text>
<text x="202.7" y="206.4">SCALE: NTS</text>
<text x="225.9" y="206.4">WT:</text>
<text x="254.4" y="206.4">01 OF 02</text>
</g>
<text font-size="2.2" x="159.4" y="202.5">If any queries contact : design@nihva.com</text>
<g font-size="2.1">
<text x="238" y="184.6">Tel : 020 66304033</text>
<text x="235.8" y="188.8">Website:- www.nihva.com</text>
<text x="237.1" y="186.8">Email:- info@nihva.com</text>
</g>
<g font-size="1.9">
<text x="159.3" y="191.6">DRAWN</text>
<text x="171.5" y="188.3">NAME</text>
<text x="171.5" y="192">P.V.A</text>
<text x="182.7" y="188.3">SIGN</text>
<text x="191.2" y="191.5">29.07.2019</text>
<text x="192.9" y="188.2">DATE</text>
<text x="159.2" y="194.9">CHECK</text>
<text x="171.6" y="195.7">V.M.T</text>
<text x="191.2" y="195.1">29.07.2019</text>
</g>
</svg>
